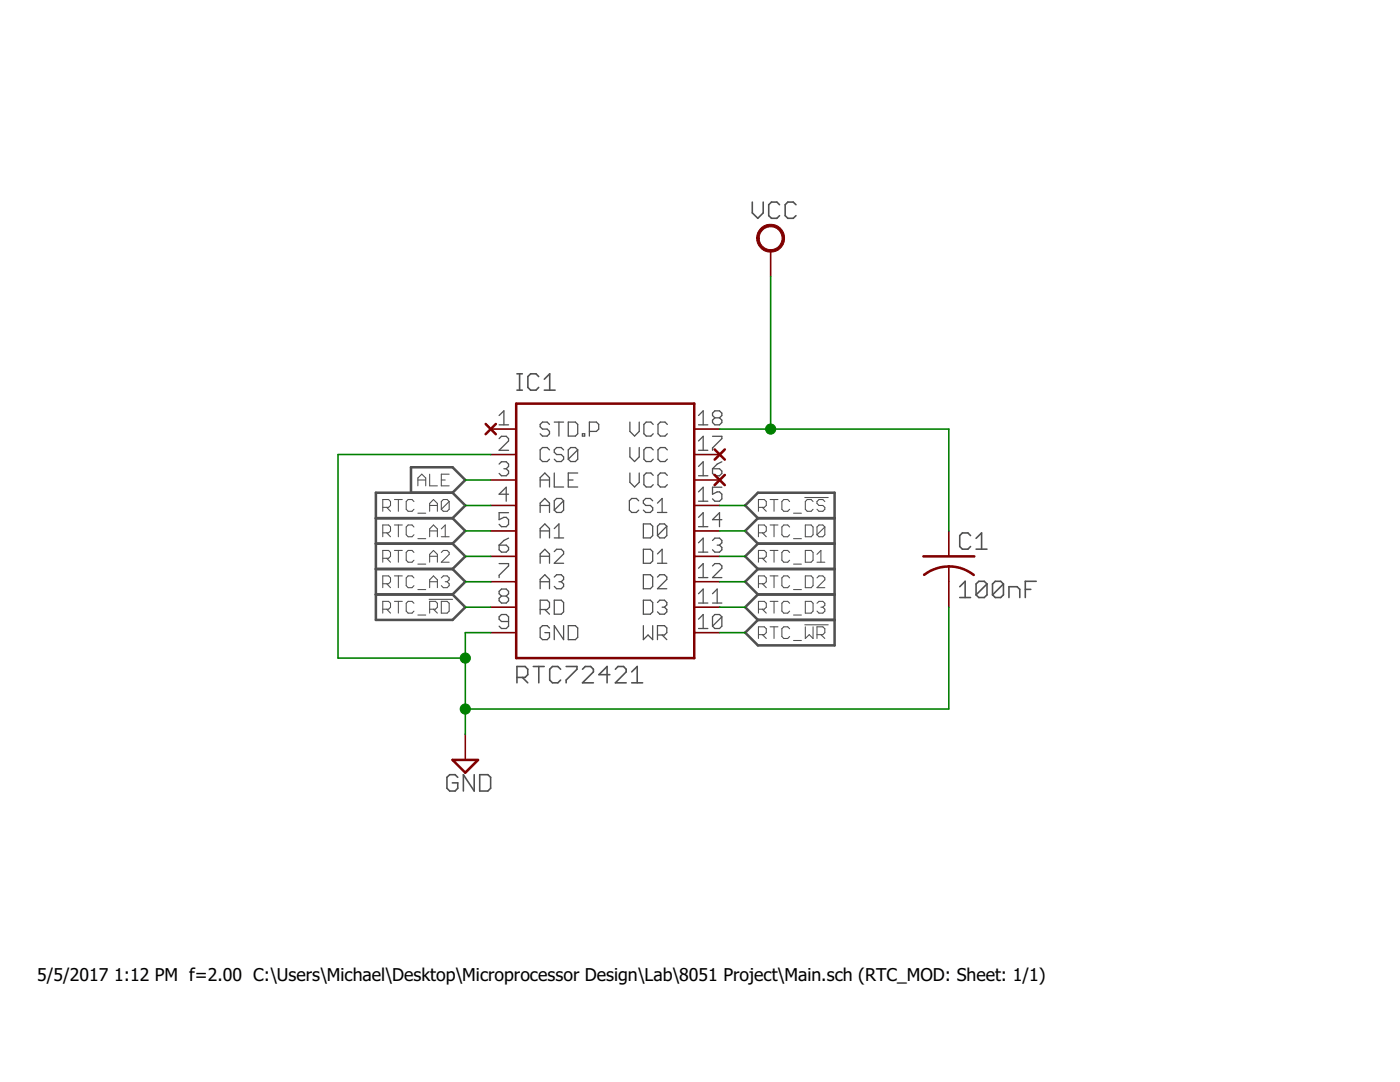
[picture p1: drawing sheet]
<svg xmlns="http://www.w3.org/2000/svg" width="279mm" height="216mm" viewBox="0 0 279 216" stroke-linecap="round" stroke-linejoin="round" font-family="sans-serif">
<g fill="none" stroke="#505050" stroke-width=".32">
<path d="M150.1 40.3v2.2l1.1 1.1 1.1-1.1v-2.2M155.6 40.9l-.6-.6h-1l-.6 .6v2.1l.6 .6h1l.6-.6M158.9 40.9l-.6-.6h-1.1l-.5 .6v2.1l.5 .6h1.1l.6-.6M103.2 77.9h1M103.2 74.6h1M103.7 74.6v3.3M107.5 75.1l-.5-.5h-1.1l-.6 .5v2.2l.6 .6h1.1l.5-.6M108.6 75.7l1.1-1.1v3.3M108.6 77.9h2.2M191.5 117.1l1.1-1.1v3.2M191.5 119.2h2.2M193.7 106.9l-.5-.6h-1.1l-.6 .6v2.2l.6 .5h1.1l.5-.5"/>
<path d="M194.8 109.6h2.2M194.8 107.4l1.1-1.1v3.3M197 116.5v2.2l-.6 .5h-1.1l-.5-.5M197 116.5l-.6-.5h-1.1l-.5 .5v2.2M197 116.5l-2.2 2.2M200.3 116.5v2.2l-.6 .5h-1.1l-.5-.5M200.3 116.5l-.6-.5h-1.1l-.5 .5v2.2M200.3 116.5l-2.2 2.2M201.4 119.2v-2.1h1.6l.5 .5v1.6M204.6 117.6h1.1M206.8 116h-2.2v3.2M103.2 135.2h1.6l.5-.6v-1.1l-.5-.5h-1.6v3.2"/>
<path d="M104.2 135.2l1.1 1M106.4 133h2.2M107.5 133v3.2M111.9 133.5l-.6-.5h-1l-.6 .5v2.2l.6 .5h1l.6-.5M113 133h2.1v.5l-2.1 2.2v.5M116.2 133.5l.6-.5h1.1l.5 .5v.6l-2.2 2.1h2.2M121.7 134.6h-2.2l1.7-1.6v3.2M122.8 133.5l.5-.5h1.1l.6 .5v.6l-2.2 2.1h2.2M126.1 136.2h2.1M126.1 134.1l1.1-1.1v3.2M91.4 155.1l-.6-.5h-1.1l-.5 .5v2.2l.5 .5h1.1l.6-.5v-1.1h-1.1M94.6 154.6v3.2l-2.1-3.2v3.2"/>
<path d="M95.7 154.6h1.7l.5 .5v2.2l-.5 .5h-1.7z"/>
</g>
<g fill="none" stroke="#505050" stroke-width=".25">
<path d="M99.6 82.9l1-.9v2.8M99.6 84.8h1.9M99.6 87.5l.5-.4h.9l.5 .4v.5l-1.9 1.9h1.9M99.6 92.6l.5-.5h.9l.5 .5v.5l-.5 .4M100.6 93.5h.4M101 93.5l.5 .5v.5l-.5 .4h-.9l-.5-.4M101.5 98.6h-1.9l1.4-1.4v2.8M107.8 97.2v-1.9l.9-.9 1 .9v1.9M107.8 95.8h1.9M109.7 89.8l-.5-.5h-.9l-.5 .5v1.8l.5 .5h.9l.5-.5M109.7 84.7l-.5-.5h-.9l-.5 .5v.5l.5 .4h.9l.5 .5v.5l-.5 .4h-.9l-.5-.4M110.6 94.4v2.8h1.9"/>
<path d="M110.6 84.2h1.9M111.5 84.2v2.8M112.5 89.8l-.5-.5h-.9l-.5 .5v.4l.5 .5h.9l.5 .5v.4l-.5 .5h-.9l-.5-.5M112.5 99.9l-.5-.4h-.9l-.5 .4v1.9M112.5 99.9v1.9l-.5 .5h-.9l-.5-.5M112.5 99.9l-1.9 1.9M113.4 84.2h1.4l.5 .5v1.9l-.5 .4h-1.4zM113.4 95.8h1M115.3 94.4h-1.9v2.8h1.9M115.3 89.8l-.5-.5h-.9l-.5 .5v1.8M115.3 89.8v1.8l-.5 .5h-.9l-.5-.5M115.3 89.8l-1.9 1.8"/>
<path d="M116.2 86.6h.5v.4h-.5zM117.6 86.1h1.4l.5-.5v-.9l-.5-.5h-1.4v2.8M125.7 84.2v1.9l.9 .9 1-.9v-1.9M125.7 89.3v1.9l.9 .9 1-.9v-1.9M125.7 94.4v1.8l.9 1 1-1v-1.8M127.5 99.9l-.5-.4h-.9l-.5 .4v1.9l.5 .5h.9l.5-.5M130.3 99.9l-.5-.4h-.9l-.5 .4v.5l.5 .5h.9l.5 .4v.5l-.5 .5h-.9l-.5-.5M130.4 94.8l-.5-.4h-.9l-.5 .4v1.9l.5 .5h.9l.5-.5M130.4 84.7l-.5-.5h-.9l-.5 .5v1.9l.5 .4h.9l.5-.4M130.4 89.8l-.5-.5h-.9l-.5 .5v1.8l.5 .5h.9l.5-.5M133.2 94.8l-.5-.4h-.9l-.5 .4v1.9l.5 .5h.9l.5-.5M133.2 84.7l-.5-.5h-.9l-.5 .5v1.9l.5 .4h.9l.5-.4"/>
<path d="M133.2 89.8l-.5-.5h-.9l-.5 .5v1.8l.5 .5h.9l.5-.5M139.4 84.8h1.9M139.4 89.9h1.9M139.4 94.9h1.9M139.4 82.9l.9-.9v2.8M139.4 88l.9-.9v2.8M139.4 93.1l.9-1v2.8M139.4 98.1l.9-.9v2.8M142.2 87.1h1.9v.4l-1.9 1.9v.5M142.2 93.5h1.4l.5 .5v.5l-.5 .4h-.9l-.5-.4zM142.7 83.4l-.5 .4v.5l.5 .5h.9l.5-.5v-.5l-.5-.4M142.7 83.4l-.5-.5v-.5l.5-.4h.9l.5 .4v.5l-.5 .5"/>
<path d="M142.7 83.4h.9M144.1 97.2h-1.9v1.4l.9-.5h.5l.5 .5v.9l-.5 .5h-.9l-.5-.5M144.1 92.1l-1 .5-.9 .9M99.6 108.8h1.4l.5 .4v.5l-.5 .5h-.9l-.5-.5zM99.6 112.5h1.9v.4l-1.9 1.9v.5M100.1 118.9l-.5-.4v-.5l.5-.5h.9l.5 .5v.5l-.5 .4M100.1 118.9l-.5 .5v.5l.5 .4h.9l.5-.4v-.5l-.5-.5M100.1 118.9h.9M101.5 102.3h-1.9v1.4l1-.5h.4l.5 .5v.9l-.5 .5h-.9l-.5-.5M101.5 107.4l-.9 .4-1 1M107.8 117.5v-1.9l.9-.9 1 .9v1.9M107.8 112.4v-1.9l.9-.9 1 .9v1.9"/>
<path d="M107.8 102.3v-1.9l.9-.9 1 .9v1.9M107.8 107.3v-1.8l.9-1 1 1v1.8M107.8 100.9h1.9M107.8 105.9h1.9M107.8 111h1.9M107.8 116.1h1.9M110.6 105.5l.9-1v2.8M110.6 119.8h1.4l.5 .4v1.9l-.5 .5h-1.4zM110.6 110.1l.5-.5h.9l.5 .5v.4l-1.9 1.9h1.9M110.6 115.1l.5-.4h.9l.5 .4v.5l-.5 .5M110.6 107.3h1.9M111.5 116.1h.5"/>
<path d="M112 116.1l.5 .4v.5l-.5 .5h-.9l-.5-.5M128.4 104.5h1.4l.5 .5v1.9l-.5 .4h-1.4zM128.4 109.6h1.4l.5 .5v1.8l-.5 .5h-1.4zM128.4 114.7h1.4l.5 .4v1.9l-.5 .5h-1.4zM128.4 119.8h1.4l.5 .4v1.9l-.5 .5h-1.4zM131.2 102.3h1.9M131.2 112.4h1.9M131.2 115.1l.5-.4h.9l.5 .4v.5l-1.9 1.9h1.9M131.2 110.5l.9-.9v2.8M131.2 100.4l.9-.9v2.8M133.1 105v1.9l-.5 .4h-.9l-.5-.4M133.1 105l-.5-.5h-.9l-.5 .5v1.9"/>
<path d="M133.1 105l-1.9 1.9M139.4 105.1h1.9M139.4 110.2h1.9M139.4 103.2l.9-.9v2.8M139.4 108.3l.9-.9v2.8M139.4 113.4l.9-.9v2.8M139.4 118.5l.9-1v2.8M139.4 115.3h1.9M139.4 100h1.9M142.2 112.9l.5-.4h.9l.5 .4v.5l-1.9 1.9h1.9M142.2 107.8l.5-.4h.9l.5 .4v.5l-.5 .5M142.2 118.5l.9-1v2.8"/>
<path d="M143.1 108.8h.5M143.6 108.8l.5 .4v.5l-.5 .5h-.9l-.5-.5M144.1 103.7h-1.9l1.4-1.4v2.8M101.5 124h-1.4l-.5-.5v-.4l.5-.5h.9l.5 .5v1.8l-.5 .5h-.9l-.5-.5M107.8 121.6h1.4l.5-.4v-1l-.5-.4h-1.4v2.8M108.7 121.6l1 1M109.7 125.3l-.5-.5h-.9l-.5 .5v1.9l.5 .4h.9l.5-.4v-1h-1M112.5 124.8v2.8l-1.9-2.8v2.8M113.4 124.8h1.4l.5 .5v1.9l-.5 .4h-1.4zM128.4 124.8v2.8l.9-.9 1 .9v-2.8M131.2 120.2l.5-.4h.9l.5 .4v.5l-.5 .5M131.2 126.7h1.4l.5-.5v-.9l-.5-.5h-1.4v2.8"/>
<path d="M132.1 126.7l1 .9M132.1 121.2h.5M132.6 121.2l.5 .4v.5l-.5 .5h-.9l-.5-.5M139.4 120.3h1.9M139.4 125.4h1.9M139.4 123.5l.9-.9v2.8M142.2 120.3h1.9M144.1 123.1v1.8l-.5 .5h-.9l-.5-.5M144.1 123.1l-.5-.5h-.9l-.5 .5v1.8M144.1 123.1l-1.9 1.8"/>
</g>
<g fill="none" stroke="#505050" stroke-width=".51">
<path d="M82 98.3v-5.1h8.3l2.6 2.6-2.6 2.5M90.3 98.3h-15.3v25.4h15.3l2.6-2.5-2.6-2.6M90.3 98.3l2.6 2.6-2.6 2.5M75 103.4h15.3M75 108.5h15.3M75 113.5h15.3M75 118.6h15.3M90.3 113.5l2.6 2.6-2.6 2.5M90.3 108.5l2.6 2.5-2.6 2.5M90.3 103.4l2.6 2.5-2.6 2.6M151.3 103.4l-2.6 2.5 2.6 2.6M151.3 103.4h15.3"/>
<path d="M151.3 108.5h15.3M151.3 103.4l-2.6-2.5 2.6-2.6h15.3v30.5h-15.3l-2.6-2.6 2.6-2.5M151.3 108.5l-2.6 2.5 2.6 2.5M151.3 113.5h15.3M151.3 113.5l-2.6 2.6 2.6 2.5M151.3 118.6h15.3M151.3 118.6l-2.6 2.6 2.6 2.5M151.3 123.7h15.3"/>
</g>
<g fill="none" stroke="#505050" stroke-width=".21">
<path d="M78.7 99.7h1.6M79.5 99.7v2.3M83.4 96.9v-1.5l.8-.8 .8 .8v1.5M83.4 95.8h1.6M85.7 94.6v2.3h1.6M88.1 95.8h.8M89.6 94.6h-1.5v2.3h1.5M153.7 99.7h1.6M154.5 99.7v2.3M160.6 99.3h4.7M76.4 106.3h1.2l.3-.4v-.7l-.3-.4h-1.2v2.3M76.4 111.4h1.2l.3-.4v-.8l-.3-.4h-1.2v2.4"/>
<path d="M76.4 116.5h1.2l.3-.4v-.8l-.3-.4h-1.2v2.4M76.4 101.2h1.2l.3-.3v-.8l-.3-.4h-1.2v2.3M77.2 116.5l.7 .8M77.2 111.4l.7 .8M77.2 106.3l.7 .8M77.2 101.2l.7 .8M78.7 104.8h1.6M78.7 109.8h1.6M78.7 114.9h1.6M78.7 120h1.6M79.5 104.8v2.3M79.5 109.8v2.4"/>
<path d="M79.5 114.9v2.4M79.5 120v2.3M82.6 105.2l-.4-.4h-.8l-.3 .4v1.5l.3 .4h.8l.4-.4M82.6 110.2l-.4-.4h-.8l-.3 .4v1.6l.3 .4h.8l.4-.4M82.6 115.3l-.4-.4h-.8l-.3 .4v1.6l.3 .4h.8l.4-.4M82.6 100.1l-.4-.4h-.8l-.3 .4v1.5l.3 .4h.8l.4-.4M83.4 107.5h1.6M83.4 112.6h1.6M83.4 117.6h1.6M83.4 102.4h1.6M85.6 119.6h4.7M85.7 102v-1.5l.8-.8 .8 .8v1.5"/>
<path d="M85.7 107.1v-1.6l.8-.7 .8 .7v1.6M85.7 112.2v-1.6l.8-.8 .8 .8v1.6M85.7 117.3v-1.6l.8-.8 .8 .8v1.6M85.7 116.1h1.6M85.7 111h1.6M85.7 105.9h1.6M85.7 100.9h1.6M88.1 107.1h1.5M88.1 110.2l.4-.4h.7l.4 .4v.4l-1.5 1.6h1.5M88.1 115.3l.4-.4h.7l.4 .4v.4l-.4 .4M88.1 120h1.1l.4 .4v1.5l-.4 .4h-1.1zM88.1 105.5l.8-.7v2.3"/>
<path d="M88.9 116.1h.3M89.2 116.1l.4 .4v.4l-.4 .4h-.7l-.4-.4M89.6 100.1l-.4-.4h-.7l-.4 .4v1.5M89.6 100.1v1.5l-.4 .4h-.7l-.4-.4M89.6 100.1l-1.5 1.5M151.4 101.2h1.1l.4-.3v-.8l-.4-.4h-1.1v2.3M151.4 106.3h1.1l.4-.4v-.7l-.4-.4h-1.1v2.3M151.4 111.4h1.1l.4-.4v-.8l-.4-.4h-1.1v2.4M151.4 116.5h1.1l.4-.4v-.8l-.4-.4h-1.1v2.4M152.1 106.3l.8 .8M152.1 111.4l.8 .8M152.1 116.5l.8 .8"/>
<path d="M152.1 101.2l.8 .8M153.7 104.8h1.6M153.7 109.8h1.6M153.7 114.9h1.6M153.7 120h1.6M154.5 104.8v2.3M154.5 109.8v2.4M154.5 114.9v2.4M154.5 120v2.3M157.6 105.2l-.4-.4h-.8l-.4 .4v1.5l.4 .4h.8l.4-.4M157.6 100.1l-.4-.4h-.8l-.4 .4v1.5l.4 .4h.8l.4-.4M157.6 110.2l-.4-.4h-.8l-.4 .4v1.6l.4 .4h.8l.4-.4"/>
<path d="M157.6 115.3l-.4-.4h-.8l-.4 .4v1.6l.4 .4h.8l.4-.4M158.4 107.5h1.5M158.4 112.6h1.5M158.4 117.6h1.5M158.4 102.4h1.5M160.7 104.8h1.2l.4 .4v1.5l-.4 .4h-1.2zM160.7 109.8h1.2l.4 .4v1.6l-.4 .4h-1.2zM160.7 114.9h1.2l.4 .4v1.6l-.4 .4h-1.2zM160.7 120h1.2l.4 .4v1.5l-.4 .4h-1.2zM162.3 100.1l-.4-.4h-.8l-.4 .4v1.5l.4 .4h.8l.4-.4M163 115.3l.4-.4h.8l.4 .4v.4l-1.6 1.6h1.6M163 112.2h1.6"/>
<path d="M163 110.6l.8-.8v2.4M164.6 105.2l-.4-.4h-.8l-.4 .4v1.5M164.6 105.2v1.5l-.4 .4h-.8l-.4-.4M164.6 100.1l-.4-.4h-.8l-.4 .4v.4l.4 .4h.8l.4 .3v.4l-.4 .4h-.8l-.4-.4M164.6 105.2l-1.6 1.5M76.4 121.6h1.2l.3-.4v-.8l-.3-.4h-1.2v2.3M77.2 121.6l.7 .7M82.6 120.4l-.4-.4h-.8l-.3 .4v1.5l.3 .4h.8l.4-.4M83.4 122.7h1.6M85.7 121.6h1.2l.4-.4v-.8l-.4-.4h-1.2v2.3M86.5 121.6l.8 .7M151.4 121.6h1.1l.4-.4v-.8l-.4-.4h-1.1v2.3"/>
<path d="M151.4 126.6h1.1l.4-.4v-.7l-.4-.4h-1.1v2.3M152.1 121.6l.8 .7M152.1 126.6l.8 .8M153.7 125.1h1.6M154.5 125.1v2.3M157.6 120.4l-.4-.4h-.8l-.4 .4v1.5l.4 .4h.8l.4-.4M157.6 125.5l-.4-.4h-.8l-.4 .4v1.5l.4 .4h.8l.4-.4M158.4 122.7h1.5M158.4 127.8h1.5M160.6 124.7h4.7M160.7 125.1v2.3l.8-.8 .8 .8v-2.3M163 126.6h1.2l.4-.4v-.7l-.4-.4h-1.2v2.3"/>
<path d="M163 120.4l.4-.4h.8l.4 .4v.4l-.4 .4M163.8 121.2h.4M163.8 126.6l.8 .8M164.2 121.2l.4 .4v.3l-.4 .4h-.8l-.4-.4"/>
</g>
<path d="M96.9 84.6l2.1 2M99 84.6l-2.1 2M103 80.5h35.6v50.8h-35.6zM142.6 89.7l2.1 2M142.6 94.8l2.1 2M144.7 89.7l-2.1 2M144.7 94.8l-2.1 2M184.3 111h10.1M184.4 114.7a8.1 8.1 0 0 1 9.9 0M90.3 151.6h5.1l-2.5 2.6z" fill="none" stroke="#800000" stroke-width=".51"/>
<g fill="none" stroke="#800000" stroke-width=".32">
<path d="M153.8 50.1v5M97.9 85.6h5.1M97.9 90.7h5.1M97.9 95.8h5.1M138.6 85.6h5M138.6 90.7h5M138.6 95.8h5M97.9 100.9h5.1M97.9 105.9h5.1M97.9 111h5.1M97.9 116.1h5.1M138.6 100.9h5"/>
<path d="M138.6 105.9h5M138.6 111h5M138.6 116.1h5M189.4 105.9v5.1M189.4 113v8.2M97.9 121.2h5.1M97.9 126.2h5.1M138.6 121.2h5M138.6 126.2h5M92.9 146.6v5"/>
</g>
<path d="M151.7 45.7a2.79 2.79 0 0 1 4.5 .4 2.79 2.79 0 0 1-1.6 4.1 2.79 2.79 0 0 1-3.6-2.7h.5a2.29 2.29 0 0 1 3.3-2.1 2.29 2.29 0 0 1 .4 3.9 2.29 2.29 0 0 1-3.6-1.4l-.1-.4h-.5a2.59 2.59 0 0 1 .7-1.8z" fill-rule="evenodd" fill="#800000" stroke="#800000" stroke-width=".2"/>
<g fill="none" stroke="#008000" stroke-width=".32">
<path d="M153.8 55.1v30.5M92.9 95.8h5M97.9 90.7h-30.4v40.6h25.4M143.6 85.6h45.8v20.3M92.9 105.9h5M92.9 111h5M92.9 116.1h5M92.9 100.9h5M143.6 105.9h5.1M143.6 111h5.1M143.6 116.1h5.1M143.6 100.9h5.1"/>
<path d="M92.9 121.2h5M97.9 126.2h-5v20.4M143.6 126.2h5.1M143.6 121.2h5.1M189.4 121.2v20.3h-96.5"/>
</g>
<g fill="#008000" stroke="#008000" stroke-width=".2">
<circle cx="153.8" cy="85.6" r="1.02"/>
<circle cx="92.9" cy="131.3" r="1.02"/>
<circle cx="92.9" cy="141.5" r="1.02"/>
</g>
<g font-size="3.5">
<text x="7.4" y="195.8">5/5/2017</text>
<text x="22.8" y="195.8">1:12 PM f=2.00 C:\Users\Michael\Desktop\Microprocessor Design\Lab\8051 Project\Main.sch (RTC_MOD: Sheet: 1/1)</text>
</g>
</svg>
